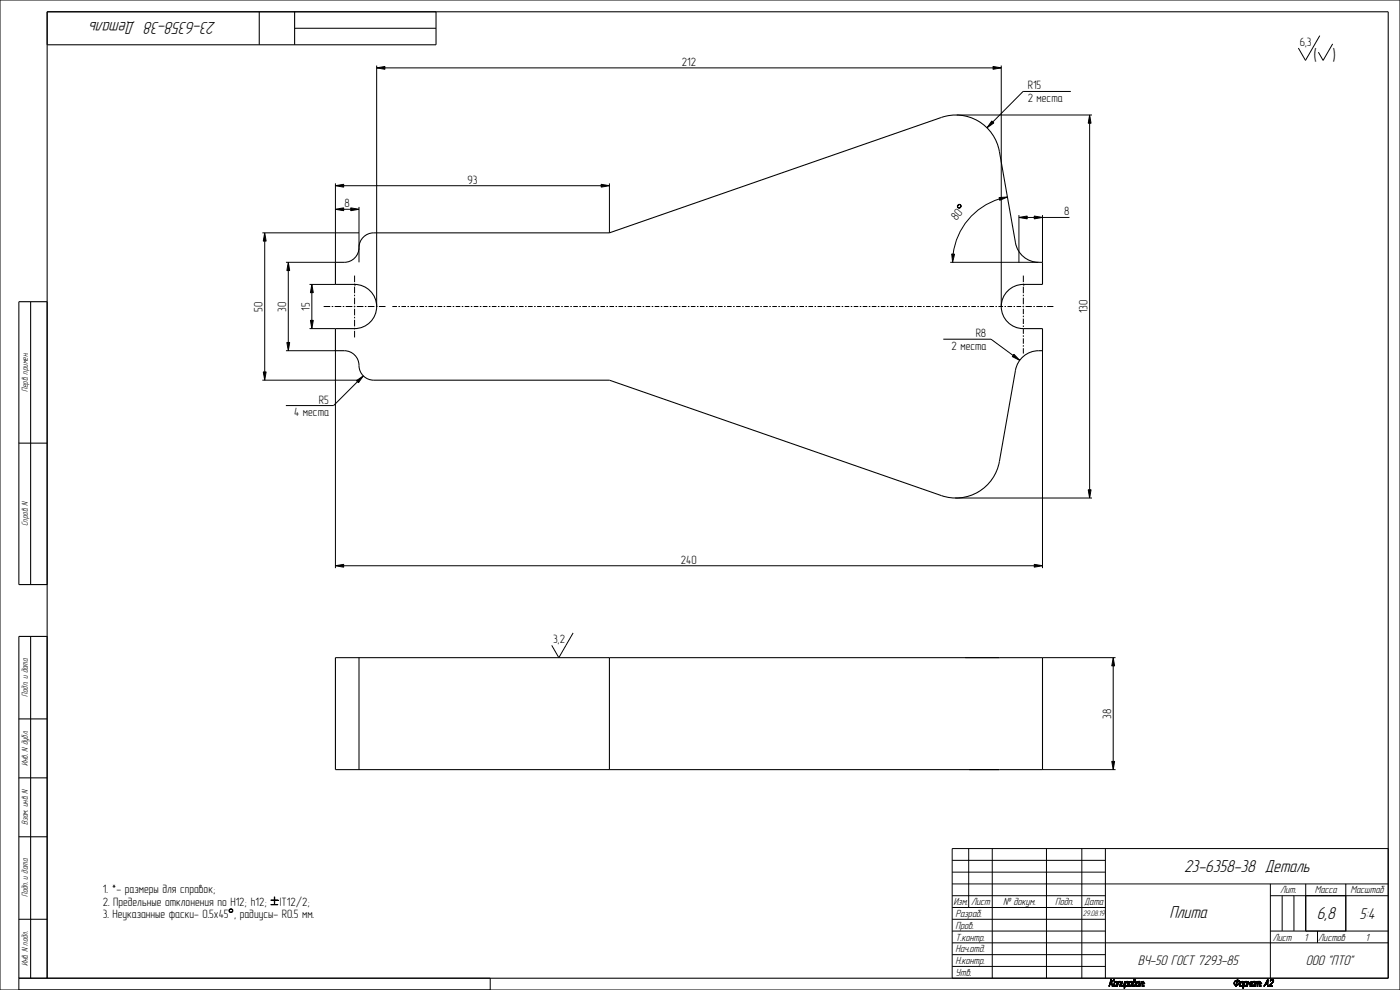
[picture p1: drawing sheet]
<svg xmlns="http://www.w3.org/2000/svg" width="594mm" height="420mm" viewBox="0 0 594 420" stroke-linecap="round" stroke-linejoin="round" font-family="sans-serif">
<g fill="#000">
<path d="M159.8 28.8l3.5-.6v1.2zM421.3 28.2l3.5 .6-3.5 .6zM420.8 51.3l.9 .9-2.9 2zM462.3 48.8l.6 3.5h-1.2zM142.3 78.8l3.5-.6v1.2zM255.1 78.2l3.5 .6-3.5 .6zM112.3 98.8l.6 3.5h-1.2zM142.3 88.8l3.5-.6v1.2zM148.8 88.2l3.5 .6-3.5 .6zM406.7 86.7h.6l.4 .4 .1 .6-.5 .5-.6 .1 1-.7-.5-.8h-.4l-.5 1.1-.1-.6zM406.3 87.8l.4 .5zM423.9 83.8l3.5-.2-3.2 1.4z"/>
<path d="M432.3 92.3l3.5-.6v1.2zM438.8 91.7l3.5 .6-3.5 .6zM122.3 111.3l.6 3.5h-1.2zM403.8 107.8h1.2l-.8 3.5zM131.7 135.9h1.2l-.6 3.5zM132.3 120.7l.6 3.5h-1.2zM121.7 145.3h1.2l-.6 3.5zM151.2 161.5l2.9-2-2 2.9zM430.2 150.3l2.5 2.6-3.2-1.6zM111.7 157.8h1.2l-.6 3.5zM461.7 207.8h1.2l-.6 3.5zM142.3 240l3.5-.6v1.2z"/>
<path d="M438.8 239.4l3.5 .6-3.5 .6zM472.3 279l.6 3.5h-1.2zM471.7 323h1.2l-.6 3.5zM523.5 417.1l.3-.1zM523.5 417.2l.3-.1zM523.5 417.4h.3zM523.6 417l.2-.2zM523.6 417.5h.3zM523.6 416.8l.3-.1zM523.6 417.6h.4zM523.7 416.6l.3-.1zM523.7 417.6h.4z"/>
<path d="M523.8 416.5l.2-.1zM523.5 417.1h.3zM523.5 417.2l.3 .1zM523.6 417h.2zM523.6 416.8v.2zM523.9 416.3h.4zM523.7 416.6l.2 .1zM523.9 417.8h1.3zM524 416.2h.5zM523.8 416.5l.3-.1zM523.9 416.3l.2 .1zM523.8 417.7h.5z"/>
<path d="M524.2 416.1h1.6zM524.1 417.9h.9zM523.8 417.7h.7zM524.6 417.9l-.3 .5zM524.3 418.5l.2-.1zM524.4 416h1.3zM523.9 416.3l.5-.1zM524.2 417.9h.8zM525.1 416.2l-.4 1.5h-.2zM523.8 417.7h.9zM524.5 416h1zM524.3 418.4h.2z"/>
<path d="M524.5 416.2l1.3-.1zM524.4 417.9h.6zM524.4 417.9l-.1 .5zM523.8 417.7h1.1zM524.6 416.2l1.2-.1zM524.6 417.9h.4zM524.9 415.9l.3-.3zM524.5 416l.6-.1zM524.5 416l.4-.1zM524.9 417.7l.6-.1zM525 415.6h.2zM524.9 416.2l.9-.1z"/>
<path d="M524.9 416.2h.2l-.6 1.5zM524.5 416l.8-.1zM524.1 417.9l1-.1zM523.9 417.8h1.2zM525.2 417.6l.5-.1zM525 415.6h.2l-.3 .3zM525.1 416.2l.7-.1zM523.8 417.7h1.6zM523.9 417.8l1.5-.1zM525.3 416.2l.5-.1zM525.4 416.2h.5zM525.5 417.4l.3-.1z"/>
<path d="M525.4 417.5l.4-.2zM524.4 416h1.1zM525 417.6h.5zM525.6 417.3l.3-.1zM525.5 416.2h.4zM525.6 416.3h.4zM524.2 416.1l1.5-.1zM525.7 417.1l.2-.1zM525.3 417.5h.4zM525.7 416.4h.3zM525.7 417l.3-.2zM525.8 416.4l.2 .1z"/>
<path d="M525.8 416.8l.2-.1zM524 416.2l1.8-.1zM525.8 416.6l.2-.1zM525.8 416.7l.2-.1zM525.7 417.1l.2 .1zM525.8 416.8h.2l-.3 .2zM526.6 416.8l-.4 1.3h-.2zM526 418.2h.3zM526 418.3h.4zM525.8 416.6h.2zM525.8 416.7h.2zM526 418.4l1.2-.1z"/>
<path d="M526.1 418.5l1-.1zM526.2 418.5h.8zM526 418.2l.2-.1zM526 418.1h.2zM526 418.3h.3zM526.3 416.8l.3-.1zM526.3 418.5h.6zM526.4 416.7h.3zM526.4 416.6h.3zM526 418.4l.8-.1zM526.5 416.5l1-.1zM526.5 416.5h1.1z"/>
<path d="M526.3 416.8h.3l-.6 1.3zM526.4 416.7h.2zM526.4 416.6l.3 .1zM526.7 416.4h.8zM526.5 416.6l1.1-.1zM526.4 416.6h.4zM526.8 418.3l.4-.1zM526.7 416.4h.6zM526.2 418.5h.7zM527 418.2h.3zM526.1 418.5h.9zM527.1 418.2l.2-.1z"/>
<path d="M527.6 416.8l-.3 1.3h-.2zM526 418.4h1.1zM526.8 416.6l.8-.1zM527.2 416.6h.4zM526.9 418.3l.3-.1zM526.7 416.4h.7zM527.1 418.1h.2zM527.7 418.5l-.3 .8zM527.3 416.6h.3zM527.4 416.7l.2-.1zM527.4 416.7h.2zM527.4 416.8l.2-.1z"/>
<path d="M526.6 416.4h.9zM527.4 416.8h.2l-.5 1.3zM527.8 418.3h.6l-.7 .2zM527.8 418.3l-.4 1zM528 416.5h1.2zM528.1 416.4h1zM528.1 416.4h.8zM528.2 416.6l-.8 2.7zM528 416.5l-.6 2.8zM527.7 418.5h.9zM527.7 418.5l.8-.2zM528.5 418.3l.4-.1z"/>
<path d="M527.7 418.5l1.1-.2zM528.6 418.2h.3zM528.7 418.2l.2-.1zM529.3 416.8l-.4 1.3h-.2zM527.7 418.5l1-.1zM528.2 416.6l1-.1zM528.9 416.6h.4zM528.1 416.4h.9zM528.7 418.1h.2zM529 416.6h.3zM529 416.7l.3-.1zM529 416.7h.3z"/>
<path d="M529 416.8l.3-.1zM529.7 416.8l-.6 1.6zM529.1 418.4h.2zM529 416.8h.3l-.6 1.3zM529.5 416.5l.2-.1v.4zM529.7 416.4l.4 .8-.4-.4zM529.5 416.5l.2 .3-.6 1.6zM530.1 417.2l.6-.4-.8 .7zM529.9 417.5l.8-.7zM529.7 416.8l.4 .4-.2 .3zM531.1 416.5l-.8 1.9zM531.1 416.5l-.5 1.9h-.3z"/>
<path d="M530.3 418.5l.3-.1zM530.3 418.4h.3zM531.5 416.8l-.4 1.3h-.2zM530.9 418.2h.3zM530.9 418.3h.4zM530.1 417.2l1-.8zM530.9 416.4l-.8 .8zM530.1 417.2l1-.7zM531 418.5l.9-.1zM531.1 418.5l.8-.1zM530.9 418.2l.2-.1zM530.9 418.1h.2z"/>
<path d="M530.9 418.3h.3zM531.2 416.8l.3-.1zM531.2 418.5h.7zM531.2 416.7h.4zM531.3 416.6h.3zM530.9 418.4l.8-.1zM531.4 416.5h1.2zM531.2 416.8h.3l-.6 1.3zM531.2 416.7h.3zM531.5 416.4h1.1zM531.3 416.6l.3 .1zM531.6 416.4h1z"/>
<path d="M531.3 416.6h.4zM531.4 416.6l1.2-.1zM531.7 418.3h.6zM530.9 418.4l1.4-.1zM531.6 416.4h.9zM531.8 418.3l.4-.1zM531.8 418.3h.4zM531.1 418.5h.8zM532 418.2h.2zM532.4 416.6l.2-.1-.6 1.6zM532.6 416.5l-.4 1.6h-.2zM530.9 418.4h1.5z"/>
<path d="M532 418.4h.4zM531 418.5l1-.1zM530.9 418.4h1.1zM532.1 418.4h.3zM532.1 418.5l.3-.1zM532 418.2l.2-.1zM532 418.1h.2zM531.9 418.2h.3zM531.7 418.3h.5zM530.9 418.4l1.5-.1zM532.1 418.5h.2zM531.7 416.6l.9-.1z"/>
<path d="M533.2 416.6l-.5 1.8h-.2zM532.5 418.4h.2zM532.5 418.5h.2zM531.4 416.5l1.2-.1zM532.5 418.4l.2 .1zM533 416.5h1.8zM533 416.4h1.7zM533 416.4h1.5zM533 416.5l-.5 1.9zM534 416.6l-.6 1.8zM533.4 418.5l.2-.1zM533.4 418.5h.2z"/>
<path d="M533.2 416.6l1.6-.1zM533.8 416.6l1-.1zM533.8 416.6h.2l-.6 1.8zM534.2 418.5l.2-.1zM534.8 416.8l-.6 1.6zM534 416.6l.8-.1zM534.5 416.6h.3zM533 416.4h1.6zM534.6 416.7h.3zM534.6 416.8l.3-.1zM534.6 416.8l-.4 1.6zM534.8 418.3h.3z"/>
<path d="M534.9 418.3l.2-.1zM535.1 417.2h.3zM535.1 417.3l.2-.1zM536.9 417.7l-.6 .7zM537 417.4h.8l-.9 .3zM537 417.4l-.7 1zM537.7 415.6h.3zM537.7 416l-1.4 2.4zM538 415.6l-.2 1.8zM536.9 417.7l.9-.3v.3zM537.8 418.4h.2zM538 415.6l-1.7 2.8z"/>
<path d="M537.7 415.6h.3l-1.7 2.8zM537.8 418.4l.2 .1zM537.8 417.7l.2 .7h-.2zM538.3 418.4h1.5zM538.3 418.5h1.5zM538.4 418.3h1.4zM538.4 418.5h1.4zM538.4 418.3h1.3zM539 416h.2zM538.9 416h.3zM538.9 416.1l.3-.1zM539 415.9h.4z"/>
<path d="M539.1 415.8l.5-.1zM539 416l.3-.1zM539 415.9h.3zM539.3 415.6h.7zM539.3 415.6h.9zM539 415.9l.4-.1zM539.1 415.8h.3zM539.5 415.5l.5 .1zM539.2 415.7l1-.1zM539.7 415.7h.6zM539.1 415.8l.6-.1zM539.5 415.5h.4z"/>
<path d="M539.5 415.5h.3zM538.3 418.4l1.5 .1zM539.8 415.7h.5zM539.9 415.8h.4zM540 416.5l.3-.1zM540 416.6l.3-.2zM539.4 415.6h.6zM540 415.8h.3zM540.1 415.9h.3zM540.1 416.4h.2zM540.1 416h.3zM540.1 416.3l.3-.1z"/>
<path d="M538.4 418.3l1.7-1.6zM540.2 416l.2 .1zM540.2 416.2h.2zM540.2 416.1h.2zM538.4 418.3l1.8-1.7zM540 416.6h.2l-1.8 1.7zM540.1 416.3l.2 .1zM540.2 416.1l.2 .1z"/>
</g>
<g fill="none" stroke="#000" stroke-width=".42">
<path d="M0 0h594v420h-594zM159.8 28.8l3.5-.6v1.2zM159.8 27.8v102.2M163.3 28.8h258M421.3 28.2l3.5 .6-3.5 .6zM424.8 27.8v102.2M454.3 38.8h-20.2l-12.9 12.9M406 48.8h57.3M420.8 51.3l.9 .9-2.9 2zM462.3 48.8l.6 3.5h-1.2zM462.3 52.3v155.5M142.3 78.8l3.5-.6v1.2z"/>
<path d="M142.3 77.8v33.5h-21M145.8 78.8h109.3M255.1 78.2l3.5 .6-3.5 .6zM258.6 77.8v21M111.3 98.8h41M112.3 98.8l.6 3.5h-1.2zM142.3 88.8l3.5-.6v1.2zM145.8 88.8h3M148.8 88.2l3.5 .6-3.5 .6zM152.3 87.8v23.5M406.3 87.8l.4 .5zM406.7 86.7h.6l.4 .4 .1 .6-.5 .5-.6 .1 1-.7-.5-.8h-.4l-.5 1.1-.1-.6z"/>
<path d="M423.9 83.8l3.5-.2-3.2 1.4zM424 84.4a28.1 28.1 0 0 0-19.6 23.4M432.3 92.3l3.5-.6v1.2zM432.3 91.3v20M435.8 92.3h3M438.8 91.7l3.5 .6-3.5 .6zM442.3 92.3h11.4M442.3 91.3v20M112.3 102.3v55.5M122.3 111.3l.6 3.5h-1.2zM122.3 114.8v30.5M403.2 111.3h37.5"/>
<path d="M403.8 107.8h1.2l-.8 3.5zM131.3 139.4h11M131.3 120.7h11M131.7 135.9h1.2l-.6 3.5zM132.3 120.7l.6 3.5h-1.2zM132.3 124.2v11.7M111.7 157.8h1.2l-.6 3.5zM121.3 148.8h21M121.7 145.3h1.2l-.6 3.5zM142.3 148.5v92.5M400.2 143.9h20.3l9.3 6.9M430.2 150.3l2.5 2.6-3.2-1.6z"/>
<path d="M442.3 147.8v93.2M111.3 161.3h41M151.2 161.5l2.9-2-2 2.9zM151.7 161.9l-10.2 10.2h-20.2M405.3 211.3h58M461.7 207.8h1.2l-.6 3.5zM438.8 239.4l3.5 .6-3.5 .6zM142.3 240l3.5-.6v1.2zM145.8 240h293M409.5 279h14.5M442.3 279h31M472.3 279l.6 3.5h-1.2z"/>
<path d="M472.3 282.5v40.5M411.2 326.5h12.8M442.3 326.5h31M471.7 323h1.2l-.6 3.5zM404 360h185v55h-185zM411 360v25M421 360v55M444 360v55M459 360v55M469 360v55M404 365h65M404 370h65"/>
<path d="M404 375h185M404 380h65M539 380h50M539 375v40M544 380v15M549 380v15M554 375v20M571 375v20M404 385h65M404 390h65M404 395h65M404 400h185"/>
<path d="M539 395h50M559 395v5M8 420v-5h200v5M404 405h65M404 410h65M523.5 417.1l.3-.1zM523.5 417.1h.3zM523.5 417.2l.3-.1zM523.5 417.2l.3 .1zM523.5 417.4h.3zM523.6 417l.2-.2zM523.6 417h.2z"/>
<path d="M523.6 417.5h.3zM523.6 416.8l.3-.1zM523.6 416.8v.2zM523.6 417.6h.4zM523.7 416.6l.3-.1zM523.7 416.6l.2 .1zM523.7 417.6h.4zM523.8 416.5l.3-.1zM523.8 416.5l.2-.1zM524 416.5h.1M523.8 417.7h1.1zM523.8 417.7h.9z"/>
<path d="M523.8 417.7h.7zM523.8 417.7h.5zM523.8 417.7h1.6zM523.9 416.3l.5-.1zM523.9 416.3h.4zM523.9 416.3l.2 .1zM523.9 417.8l1.5-.1zM523.9 417.8h1.3zM523.9 417.8h1.2zM524 416.2l1.8-.1zM524 416.2h.5zM524.1 417.9l1-.1z"/>
<path d="M524.1 417.9h.9zM524.2 416.1l1.5-.1zM524.2 416.1h1.6zM524.2 417.9h.8zM524.3 418.4h.2zM524.3 418.5l.2-.1zM524.5 418.5h.1M524.3 418.5h.1M524.4 416h1.1zM524.4 416h1.3zM524.4 418.5h.1M524.4 417.9h.6z"/>
<path d="M524.4 417.9l-.1 .5zM524.5 416l.8-.1zM524.5 416l.6-.1zM524.5 416l.4-.1zM524.5 416h1zM524.5 416.2l1.3-.1zM524.6 416.2l1.2-.1zM524.6 417.9h.4zM524.6 417.9l-.3 .5zM524.9 416.2l.9-.1zM524.9 416.2h.2l-.6 1.5zM524.9 417.9h.1"/>
<path d="M524.9 415.9l.3-.3zM524.9 417.7l.6-.1zM525 415.6h.2zM525 415.6h.2l-.3 .3zM525 415.6h.1M525.2 415.6h.1M525.1 415.5h.1M525 415.5h.1M525.2 415.5h.1M525 417.6h.5zM525.1 416.2l.7-.1zM525.1 416.2l-.4 1.5h-.2z"/>
<path d="M525.2 417.6l.5-.1zM525.3 417.5h.4zM525.3 416.2l.5-.1zM525.4 416.2h.5zM525.4 417.5l.4-.2zM525.5 417.4l.3-.1zM525.5 416.2h.4zM525.6 417.3l.3-.1zM525.8 417.3h.1M525.6 416.3h.4zM525.7 417.1l.2-.1zM525.7 417.1l.2 .1z"/>
<path d="M525.7 416.4h.3zM525.7 417l.3-.2zM525.9 417h.1M525.8 416.4l.2 .1zM525.8 416.8l.2-.1zM525.8 416.8h.2l-.3 .2zM525.8 416.6l.2-.1zM525.8 416.6h.2zM525.8 416.7l.2-.1zM525.8 416.7h.2zM526 418.2l.2-.1zM526 418.1h.2z"/>
<path d="M526 418.2h.3zM526 418.3h.3zM526 418.3h.4zM526 418.4l1.2-.1zM526 418.4l.8-.1zM526 418.4h1.1zM526.1 418.5l1-.1zM526.1 418.5h.9zM526.2 418.5h.8zM526.2 418.5h.7zM526.3 418.5h.6zM526.3 416.8l.3-.1z"/>
<path d="M526.3 416.8h.3l-.6 1.3zM526.4 416.7h.3zM526.4 416.7h.2zM526.4 416.6h.4zM526.4 416.6h.3zM526.4 416.6l.3 .1zM526.5 416.6l1.1-.1zM526.5 416.5l1-.1zM526.5 416.5h1.1zM526.6 416.8l-.4 1.3h-.2zM526.6 416.4h.9zM526.7 416.4h.7z"/>
<path d="M526.7 416.4h.6zM526.9 416.4h.1M526.7 416.4h.8zM526.8 418.5h.1M526.8 416.6l.8-.1zM526.8 418.3l.4-.1zM526.9 418.3l.3-.1zM527 418.2h.3zM527.1 418.2l.2-.1zM527.1 418.1h.2zM527.2 416.6h.4zM527.3 416.6h.3z"/>
<path d="M527.5 419.3h.1M527.4 419.3h.1M527.4 416.7l.2-.1zM527.4 416.7h.2zM527.4 416.8l.2-.1zM527.4 416.8h.2l-.5 1.3zM527.5 419.4h.1M527.6 416.8l-.3 1.3h-.2zM527.7 418.5h.9zM527.7 418.5l1-.1zM527.7 418.5l1.1-.2zM527.7 418.5l.8-.2z"/>
<path d="M527.7 418.5l-.3 .8zM527.8 418.3h.6l-.7 .2zM527.8 418.3l-.4 1zM528 416.5h1.2zM528 416.5l-.6 2.8zM528.1 416.4h1zM528.1 416.4h.9zM528.1 416.4h.8zM528.2 416.4h.1M528.2 416.6l1-.1zM528.2 416.6l-.8 2.7zM528.4 418.5h.1"/>
<path d="M528.5 418.3l.4-.1zM528.6 418.2h.3zM528.7 418.2l.2-.1zM528.7 418.1h.2zM528.9 416.6h.4zM529 416.6h.3zM529 416.7l.3-.1zM529 416.7h.3zM529 416.8l.3-.1zM529 416.8h.3l-.6 1.3zM529.3 418.4h.1M529.1 418.4h.2z"/>
<path d="M529.3 418.5h.1M529.1 418.5h.1M529.2 418.5h.1M529.3 416.8l-.4 1.3h-.2zM529.5 416.5l.2-.1v.4zM529.5 416.5l.2 .3-.6 1.6zM529.6 416.4h.1M529.7 416.4h.1M529.7 416.8l.4 .4-.2 .3zM529.7 416.8l-.6 1.6zM529.7 416.4l.4 .8-.4-.4zM529.9 417.5l.8-.7z"/>
<path d="M530.1 417.5h.1M530 417.5h.1M530.1 417.2l1-.7zM530.1 417.2l1-.8zM530.1 417.2l.6-.4-.8 .7zM530.3 418.4h.3zM530.3 418.5l.3-.1zM530.5 418.5h.1M530.4 418.5h.1M531 416.4h.1M530.9 416.4h.1M530.9 416.4l-.8 .8z"/>
<path d="M530.9 418.2l.2-.1zM530.9 418.1h.2zM530.9 418.2h.3zM530.9 418.3h.3zM530.9 418.3h.4zM530.9 418.4l1.5-.1zM530.9 418.4l1.4-.1zM530.9 418.4l.8-.1zM530.9 418.4h1.5zM530.9 418.4h1.1zM531 418.5l1-.1zM531 418.5l.9-.1z"/>
<path d="M531.1 416.5l-.8 1.9zM531.1 416.5l-.5 1.9h-.3zM531.1 418.5l.8-.1zM531.1 418.5h.8zM531.2 418.5h.7zM531.2 416.8l.3-.1zM531.2 416.8h.3l-.6 1.3zM531.2 416.7h.4zM531.2 416.7h.3zM531.3 416.6h.4zM531.3 416.6h.3zM531.3 416.6l.3 .1z"/>
<path d="M531.4 416.6l1.2-.1zM531.4 416.5l1.2-.1zM531.4 416.5h1.2zM531.5 416.8l-.4 1.3h-.2zM531.5 416.4h1.1zM531.6 416.4h1zM531.6 416.4h.9zM531.8 416.4h.1M531.7 418.5h.1M531.7 416.6l.9-.1zM531.7 418.3h.5zM531.7 418.3h.6z"/>
<path d="M531.8 418.3l.4-.1zM531.8 418.3h.4zM531.9 418.2h.3zM532 418.2l.2-.1zM532 418.2h.2zM532 418.1h.2zM532 418.4h.4zM532.1 418.4h.3zM532.1 418.5l.3-.1zM532.1 418.5h.2zM532.3 418.5h.1M532.2 418.5h.1"/>
<path d="M532.4 416.6l.2-.1-.6 1.6zM532.5 418.4h.2zM532.5 418.4l.2 .1zM532.5 418.5h.2zM532.5 418.5h.1M532.7 418.5h.1M532.6 418.5h.1M532.6 416.5l-.4 1.6h-.2zM533 416.5h1.8zM533 416.5l-.5 1.9zM533 416.4h1.7zM533 416.4h1.6z"/>
<path d="M533 416.4h1.5zM533.1 416.4h.1M533.2 416.6l1.6-.1zM533.2 416.6l-.5 1.8h-.2zM533.6 418.4h.1M533.4 418.5l.2-.1zM533.6 418.5h.1M533.4 418.5h.2zM533.5 418.5h.1M533.4 418.5h.1M533.8 416.6l1-.1zM533.8 416.6h.2l-.6 1.8z"/>
<path d="M534 416.6l.8-.1zM534 416.6l-.6 1.8zM534.2 418.5l.2-.1zM534.4 418.5h.1M534.4 418.4h.1M534.2 418.5h.1M534.3 418.5h.1M534.5 416.6h.3zM534.6 416.7h.3zM534.6 416.8l.3-.1zM534.6 416.8l-.4 1.6zM534.8 416.8l-.6 1.6z"/>
<path d="M534.8 418.3h.3zM535 418.3h.1M535 418.2h.1M534.9 418.2h.1M535.1 418.2h.1M534.9 418.3l.2-.1zM535.1 418.3h.1M534.9 418.4h.1M535 418.4h.1M535.1 417.2h.3zM535.3 417.2h.1M535.1 417.3l.2-.1z"/>
<path d="M535.3 417.3h.1M535.1 417.2h.1M535.3 417.1h.1M535.2 417.1h.1M535.2 417.3h.1M536.5 418.4h.1M536.3 418.5h.1M536.3 418.4h.1M536.5 418.5h.1M536.4 418.5h.1M536.9 417.7l.9-.3v.3zM536.9 417.7l-.6 .7z"/>
<path d="M537 417.4h.8l-.9 .3zM537 417.4l-.7 1zM537.7 415.6h.3zM537.7 416l-1.4 2.4zM537.7 415.6h.3l-1.7 2.8zM537.8 415.6h.1M537.8 418.4h.2zM537.8 417.7l.2 .7h-.2zM537.8 418.4l.2 .1zM537.9 415.5h.1M537.8 415.5h.1M538 415.5h.1"/>
<path d="M537.8 418.5h.1M538 418.5h.1M537.9 418.5h.1M537.9 415.6v2.8M538 415.6l-1.7 2.8zM538 415.6l-.2 1.8zM538 415.6l-.2 2.1zM538 415.6v2.8l-.2-.7zM538.3 418.4h1.5zM538.3 418.4l1.5 .1zM538.3 418.5h1.5zM538.4 418.3h1.4z"/>
<path d="M538.4 418.3h1.3zM538.4 418.3l1.7-1.6zM538.4 418.3l1.8-1.7zM538.4 418.5h1.4zM538.9 416h.3zM538.9 416.1l.3-.1zM539.1 416.1h.1M539 416l.3-.1zM539 416h.2zM539 416.1h.1M539 416.2h.1M539 415.9l.4-.1z"/>
<path d="M539 415.9h.4zM539 415.9h.3zM539.1 415.8l.6-.1zM539.1 415.8l.5-.1zM539.1 415.8h.3zM539.2 415.7l1-.1zM539.3 415.6h.7zM539.3 415.6h.9zM539.4 415.6h.6zM539.5 415.5h.4zM539.5 415.5h.3zM539.5 415.5l.5 .1z"/>
<path d="M539.7 418.5h.1M539.7 415.7h.6zM539.8 415.7h.5zM539.9 415.8h.4zM540 416.6l.3-.2zM540 416.6h.2l-1.8 1.7zM540 415.8h.3zM540 416.5l.3-.1zM540.1 415.9h.3zM540.1 416.4h.2zM540.1 416h.3zM540.1 416.3l.3-.1z"/>
<path d="M540.1 416.3l.2 .1zM540.2 416l.2 .1zM540.2 416.2h.2zM540.2 416.1h.2zM540.2 416.1l.2 .1z"/>
</g>
<g fill="none" stroke="#000" stroke-width=".45">
<path d="M110 5v14M125 12h60M125 5v14M185 5v14h-165M424 64.3l6.9 38.7a10.2 10.2 0 0 0 11.4 8.3M258.6 98.8h-100a6.5 6.5 0 0 0-6.4 7.3 6.3 6.3 0 0 1-6.1 5.2h-3.8M13 128v120M20 128h-12v120h12M142.3 148.8a10.2 10.2 0 0 1 7.5 1.2l1.8 2.2 .6 1.8a6.5 6.5 0 0 0 6.4 7.3h100M442.3 148.8a10.2 10.2 0 0 0-11.4 8.3l-6.9 38.7M8 188h12M13 270v145"/>
<path d="M20 270h-12v145h581v-410h-569v410M142.3 279h116.3M152.3 279v47.5M424 279h18.3M8 305h12M8 330h12M142.3 326.5h116.3M424 326.5h18.3M8 355h12M8 390h12"/>
</g>
<!-- layer: AXES -->
<path d="M424 64.3a18.8 18.8 0 0 0-24.6-14.5l-140.8 49M142.3 111.3v9.4h8.1a9.4 9.4 0 0 1 9.4 9.3 9.4 9.4 0 0 1-9.4 9.4h-8.1v9.4M442.3 111.3v9.4h-8.1a9.4 9.4 0 0 0-9.4 9.3 9.4 9.4 0 0 0 9.4 9.4h8.1v9.4M258.6 161.3l140.8 48.9a18.7 18.7 0 0 0 24.6-14.4M142.3 279v47.5M424 279h-165.4v47.5h165.4M442.3 279v47.5" fill="none" stroke="#000" stroke-width=".45"/>
<g fill="none" stroke="#000" stroke-width=".42">
<path d="M150.4 116.9v2.8M434.2 116.9v2.8M137.3 130h2.8M140.7 130h.7M142 130h2.8M145.4 130h.7M146.7 130h2.8M150.1 130h.7M150.4 121h.1M150.4 120.3v.7M150.4 121.6v2.8M150.4 125v.7"/>
<path d="M150.4 126.3v2.8M150.4 129.7v.7M150.4 131v2.8M150.4 134.4v.6M150.4 135.7v2.8M150.4 139.1v.6M151.4 130h2.8M154.8 130h.6M156.1 130h2.8M159.5 130h.6M160.8 130h2.8M166.5 130h1.9"/>
<path d="M169.1 130h.6M170.3 130h2M172.9 130h.6M174.2 130h1.9M176.7 130h.7M178 130h1.9M180.6 130h.6M181.8 130h2M184.4 130h.6M185.7 130h1.9M188.2 130h.7M189.5 130h2"/>
<path d="M192.1 130h.6M193.3 130h2M195.9 130h.7M197.2 130h1.9M199.8 130h.6M201 130h2M203.6 130h.6M204.9 130h1.9M207.4 130h.7M208.7 130h1.9M211.3 130h.6M212.5 130h2"/>
<path d="M215.1 130h.6M216.4 130h1.9M218.9 130h.7M220.2 130h2M222.8 130h.6M224.1 130h1.9M226.6 130h.7M227.9 130h1.9M230.5 130h.6M231.7 130h2M234.3 130h.6M235.6 130h1.9"/>
<path d="M238.1 130h.7M239.4 130h1.9M242 130h.6M243.2 130h2M245.8 130h.6M247.1 130h1.9M249.7 130h.6M250.9 130h2M253.5 130h.6M254.8 130h1.9M257.3 130h.7M258.6 130h1.9"/>
<path d="M261.2 130h.6M262.4 130h2M265 130h.6M266.3 130h1.9M268.8 130h.7M270.1 130h1.9M272.7 130h.6M273.9 130h2M276.5 130h.7M277.8 130h1.9M280.4 130h.6M281.6 130h2"/>
<path d="M284.2 130h.6M285.5 130h1.9M288 130h.7M289.3 130h1.9M291.9 130h.6M293.1 130h2M295.7 130h.6M297 130h1.9M299.5 130h.7M300.8 130h2M303.4 130h.6M304.6 130h2"/>
<path d="M307.2 130h.7M308.5 130h1.9M311.1 130h.6M312.3 130h2M314.9 130h.6M316.2 130h1.9M318.7 130h.7M320 130h1.9M322.6 130h.6M323.8 130h2M326.4 130h.6M327.7 130h1.9"/>
<path d="M330.2 130h.7M331.5 130h2M334.1 130h.6M335.4 130h1.9M337.9 130h.7M339.2 130h1.9M341.8 130h.6M343 130h2M345.6 130h.6M346.9 130h1.9M349.4 130h.7M350.7 130h1.9"/>
<path d="M353.3 130h.6M354.5 130h2M357.1 130h.6M358.4 130h1.9M361 130h.6M362.2 130h2M364.8 130h.6M366.1 130h1.9M368.6 130h.7M369.9 130h1.9M372.5 130h.6M373.7 130h2"/>
<path d="M376.3 130h.6M377.6 130h1.9M380.1 130h.7M381.4 130h1.9M384 130h.6M385.2 130h2M387.8 130h.7M389.1 130h1.9M391.7 130h.6M392.9 130h2M395.5 130h.6M396.8 130h1.9"/>
<path d="M399.3 130h.7M400.6 130h1.9M403.2 130h.6M404.4 130h2M407 130h.6M408.3 130h1.9M410.8 130h.7M412.1 130h2M414.7 130h.6M415.9 130h2M418.5 130h.7M419.8 130h1.9"/>
<path d="M422.4 130h.6M423.6 130h2M426.2 130h.6M427.5 130h1.9M430 130h.7M431.3 130h1.9M433.9 130h.6M434.2 121h.1M434.2 120.3v.7M434.2 121.6v2.8M434.2 125v.7M434.2 126.3v2.8"/>
<path d="M434.2 129.7v.7M434.2 131v2.3M434.2 133.9v.6M434.2 135.2v2.3M434.2 138.1v.6M434.2 139.4v2.2M435.1 130h2.7M438.4 130h.7M439.7 130h2.7M443 130h.6M444.3 130h2.6M150.4 140.4v2.8"/>
<path d="M434.2 142.3v.6M434.2 143.5v2.3M434.2 146.5v.6M434.2 147.7v2.3"/>
</g>
<!-- layer: DETAILS -->
<path d="M560 15.1l-6.1 10.5-3-5.2M565.4 18.6l-4 7-2-3.5M243.2 268.5l-6.1 10.5-3-5.2" fill="none" stroke="#000" stroke-width=".42"/>
<!-- layer: NOTES -->
<path d="M97.2 386.1l.4-.5h.7l.5 .5v.5l-.5 .5h-.7l-.4-.5 1.1 .3 .3-.8-.3-.3zM97.2 386.1l.1 .5zM114.9 381.8l3.1 .2zM114.9 383.7l3 .2zM114.9 381.9h3.1M114.9 383.8h3M116.4 380.5l.1 2.8zM116.5 380.5v2.8" fill="none" stroke="#000" stroke-width=".42"/>
<path d="M97.2 386.1l.4-.5h.7l.5 .5v.5l-.5 .5h-.7l-.4-.5 1.1 .3 .3-.8-.3-.3zM97.2 386.1l.1 .5z" fill="#000"/>
<g font-size="7.6">
<text x="91.6" y="9.4" transform="rotate(-180 91.6 9.4)">23-6358-38 Деталь</text>
<text x="502.4" y="370.1">23-6358-38 Деталь</text>
<text x="496.1" y="389.4">Плита</text>
<text x="558.8" y="390.1">6,8</text>
</g>
<g font-size="7.5">
<text x="557.3" y="25.8">(</text>
<text x="565.4" y="25.8">)</text>
</g>
<text font-size="6.8" x="576.8" y="389.8">5:4</text>
<g font-size="6.1">
<text x="482.7" y="409.6">ВЧ-50 ГОСТ 7293-85</text>
<text x="554" y="409.6">ООО &quot;ПТО&quot;</text>
</g>
<g font-size="5.1">
<text x="551.5" y="19.5">6,3</text>
<text x="289.3" y="27.9">212</text>
<text x="436.1" y="37.9">R15</text>
<text x="436.1" y="43.2">2 места</text>
<text x="198.3" y="77.9">93</text>
<text x="146.2" y="87.9">8</text>
<text x="405.8" y="93.6" transform="rotate(-50 405.8 93.6)">80</text>
<text x="451.5" y="91.4">8</text>
<text x="131.4" y="131.8" transform="rotate(-90 131.4 131.8)">15</text>
<text x="111.4" y="132.2" transform="rotate(-90 111.4 132.2)">50</text>
<text x="121.4" y="132.2" transform="rotate(-90 121.4 132.2)">30</text>
<text x="461.4" y="132.9" transform="rotate(-90 461.4 132.9)">130</text>
<text x="414" y="143">R8</text>
<text x="403.7" y="148.3">2 места</text>
<text x="135.3" y="171.2">R5</text>
<text x="124.8" y="176.4">4 места</text>
<text x="288.9" y="239.1">240</text>
<text x="234.7" y="272.9">3,2</text>
<text x="471.4" y="304.9" transform="rotate(-90 471.4 304.9)">38</text>
<text x="43.6" y="378.9">1. *- размеры для справок;</text>
<text x="43.6" y="384.2">2. Предельные отклонения по H12; h12;</text>
<text x="43.6" y="389.4">3. Неуказанные фаски- 0.5х45 , радиусы- R0.5 мм.</text>
<text x="118.7" y="384.2">IT12/2;</text>
</g>
<g font-size="4.5">
<text x="543.1" y="379.1">Лит.</text>
<text x="557.9" y="379.1">Масса</text>
<text x="573" y="379.1">Масштаб</text>
<text x="404.5" y="384.1">Изм.</text>
<text x="405.4" y="389.1">Pазраб.</text>
<text x="412" y="384.1">Лист</text>
<text x="425.7" y="384.1">№ докум.</text>
<text x="447.7" y="384.1">Подп.</text>
<text x="460" y="384.1">Дата</text>
<text x="405.4" y="394.1">Пров.</text>
<text x="405.4" y="399.1">Т.контр.</text>
<text x="540" y="399.1">Лист</text>
<text x="553.4" y="399.1">1</text>
<text x="559.3" y="399.1">Листов</text>
<text x="579.4" y="399.1">1</text>
<text x="405.4" y="404.1">Нач.отд.</text>
<text x="405.4" y="409.1">Н.контр.</text>
<text x="405.4" y="414.1">Утв.</text>
</g>
<text font-size="4.4" x="470.5" y="418.5">Копировал:</text>
<g font-size="3.8">
<text x="11.8" y="166.3" transform="rotate(-90 11.8 166.3)">Перв. примен.</text>
<text x="11.8" y="223.1" transform="rotate(-90 11.8 223.1)">Справ. N</text>
<text x="11.8" y="295.6" transform="rotate(-90 11.8 295.6)">Подп. и дата</text>
<text x="11.8" y="324.9" transform="rotate(-90 11.8 324.9)">Инв. N дубл.</text>
<text x="11.8" y="350" transform="rotate(-90 11.8 350)">Взам. инв. N</text>
<text x="11.8" y="380.6" transform="rotate(-90 11.8 380.6)">Подп. и дата</text>
<text x="11.8" y="409.9" transform="rotate(-90 11.8 409.9)">Инв. N подл.</text>
</g>
<text font-size="3.5" x="459.4" y="388.7">29.08.19</text>
</svg>
